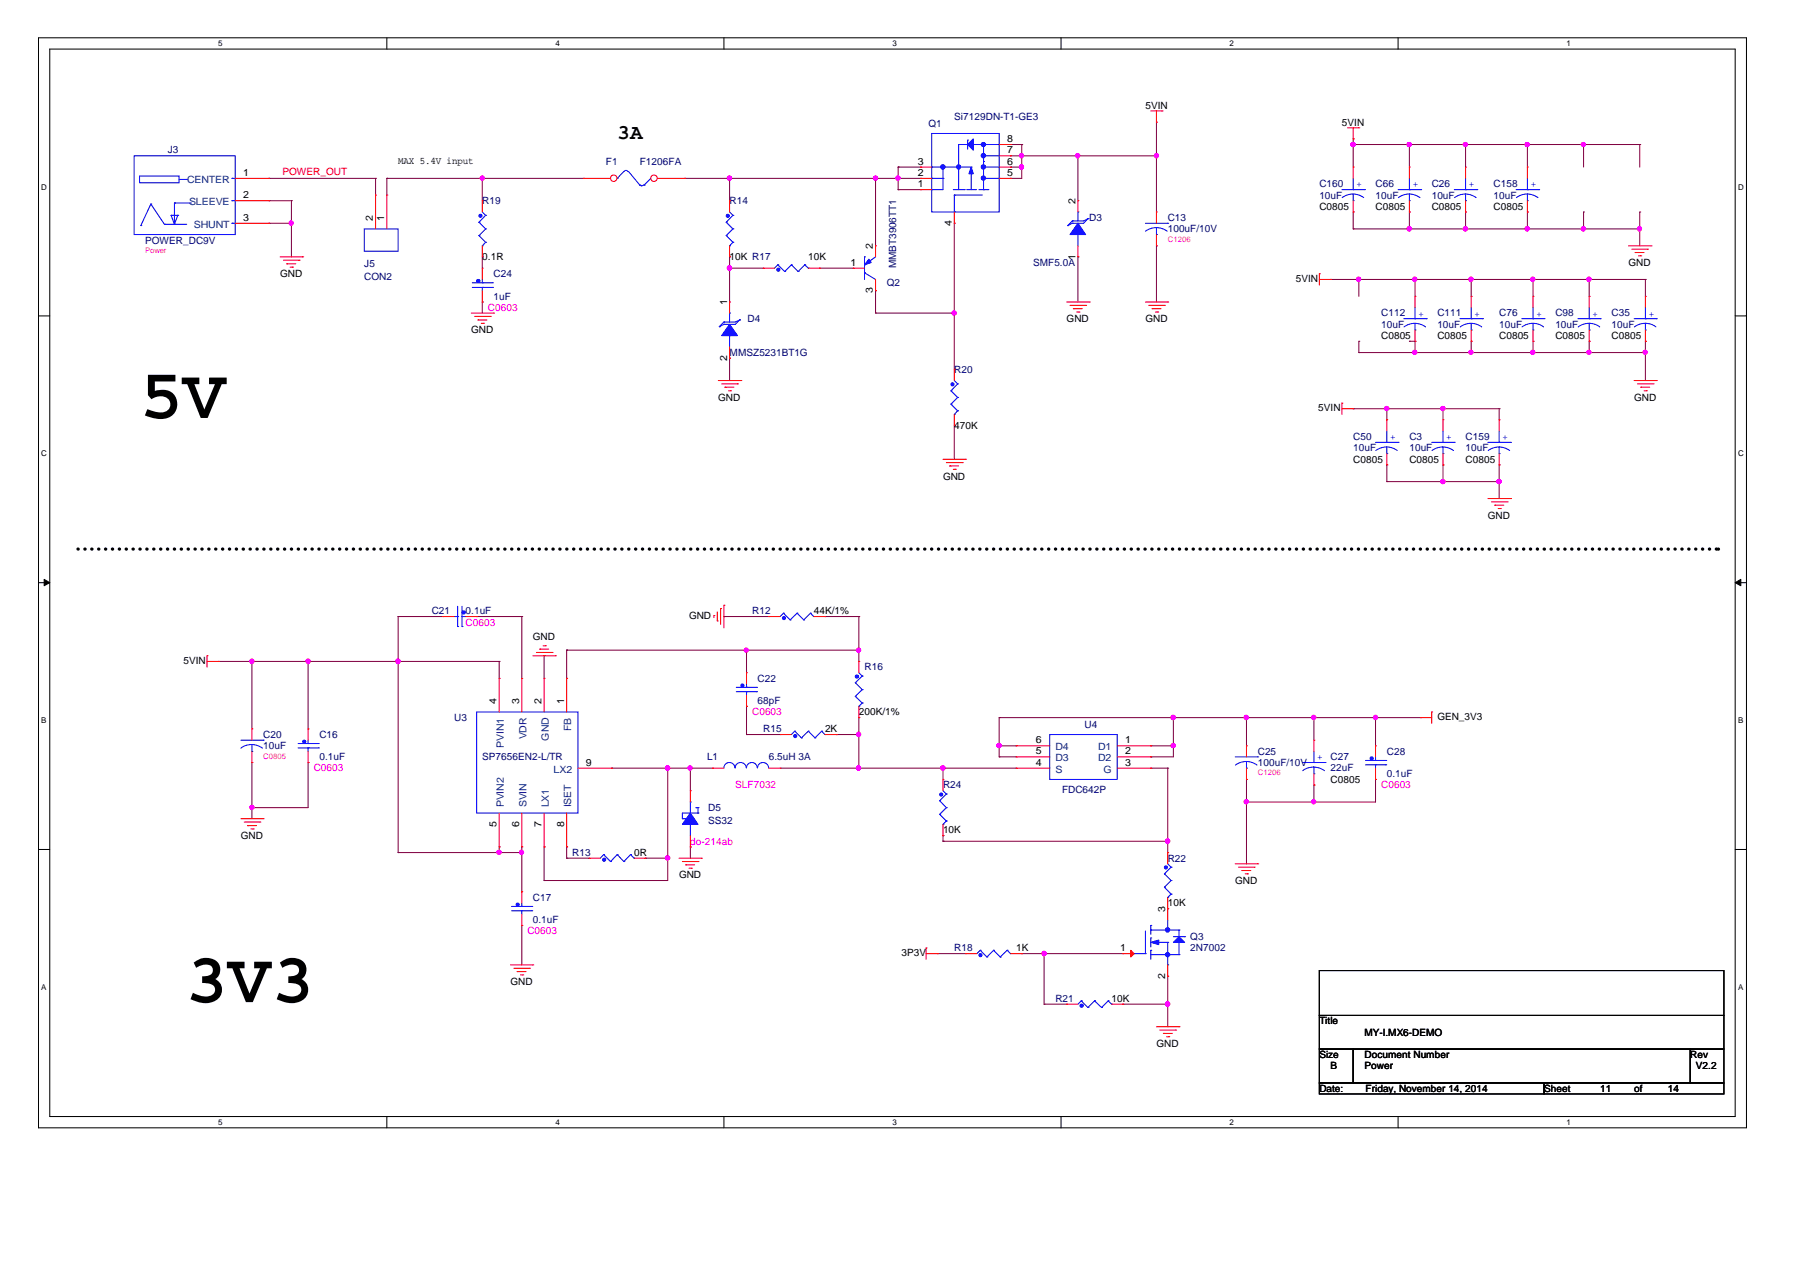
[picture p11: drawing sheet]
<svg xmlns="http://www.w3.org/2000/svg" width="297mm" height="210mm" viewBox="0 0 297 210" stroke-linecap="round" stroke-linejoin="round" font-family="sans-serif">
<path d="M6.3 6.2h281.9v179.9h-281.9zM8.2 8.1h278.1v176.1h-278.1z" fill="none" stroke="#000" stroke-width=".17"/>
<g fill="#fff">
<path d="M36 6.4h.7v1.5h-.7z"/>
<path d="M36 184.5h.7v1.4h-.7z"/>
</g>
<path d="M63.8 6.2v1.9M63.8 184.2v1.9" fill="none" stroke="#000" stroke-width=".17"/>
<g fill="#fff">
<path d="M91.7 6.4h.7v1.5h-.7z"/>
<path d="M91.7 184.5h.7v1.4h-.7z"/>
</g>
<path d="M119.5 6.2v1.9M119.5 184.2v1.9" fill="none" stroke="#000" stroke-width=".17"/>
<g fill="#fff">
<path d="M147.3 6.4h.7v1.5h-.7z"/>
<path d="M147.3 184.5h.7v1.4h-.7z"/>
</g>
<path d="M175.1 6.2v1.9M175.1 184.2v1.9" fill="none" stroke="#000" stroke-width=".17"/>
<g fill="#fff">
<path d="M202.9 6.4h.7v1.5h-.7z"/>
<path d="M202.9 184.5h.7v1.4h-.7z"/>
</g>
<path d="M230.7 6.2v1.9M230.7 184.2v1.9" fill="none" stroke="#000" stroke-width=".17"/>
<g fill="#fff">
<path d="M258.5 6.4h.7v1.5h-.7z"/>
<path d="M258.5 184.5h.7v1.4h-.7z"/>
<path d="M6.8 30.1h.9v1.5h-.9z"/>
<path d="M286.8 30.1h.9v1.5h-.9z"/>
<path d="M6.8 74.1h.9v1.5h-.9z"/>
<path d="M286.8 74.1h.9v1.5h-.9z"/>
</g>
<path d="M6.3 52.1h1.9M286.3 52.1h1.9" fill="none" stroke="#000" stroke-width=".17"/>
<g fill="#fff">
<path d="M6.8 118.2h.9v1.4h-.9z"/>
<path d="M286.8 118.2h.9v1.4h-.9z"/>
</g>
<path d="M6.3 96.2h1.9M286.3 96.2h1.9" fill="none" stroke="#000" stroke-width=".17"/>
<g fill="#000" stroke="#000" stroke-width=".17">
<path d="M7.3 95.6l.9 .6-.9 .5z" fill-rule="evenodd"/>
<path d="M286.3 96.2l1-.6v1.1z" fill-rule="evenodd"/>
</g>
<g fill="#fff">
<path d="M6.8 162.2h.8v1.5h-.8z"/>
<path d="M286.8 162.2h.8v1.5h-.8z"/>
</g>
<path d="M6.3 140.2h1.9M286.3 140.2h1.9M217.7 160.2h66.8v7.4h-66.8zM217.7 167.6h66.8v5.5h-66.8zM217.7 173.1h5.6v5.6h-5.6zM217.7 178.7h37.1v1.8h-37.1zM223.3 173.1h55.6v5.6h-55.6zM254.8 178.7h29.7v1.8h-29.7zM278.9 173.1h5.6v5.6h-5.6z" fill="none" stroke="#000" stroke-width=".17"/>
<path d="M12.9 90.6h270.6" fill="none" stroke="#000" stroke-width=".55" stroke-dasharray="0 1.1"/>
<circle cx="283.5" cy="90.6" r=".28" fill="#000" stroke-dasharray="0 1.1"/>
<g fill="none" stroke="#800040" stroke-width=".17">
<path d="M44.4 29.4h.1M44.4 33.1h.1M44.4 36.8h.1M44.4 29.4h17.6M44.4 33.1h3.7M44.4 36.8h3.7M48.1 33.1h.1M48.1 36.8h.1M48.1 33.1v9.3M62 29.4h.1M62 29.4v2.8M63.8 29.4h.1"/>
<path d="M63.8 29.4h32.5M63.8 29.4v2.8M79.6 29.4h.1M79.6 29.4v3.7M113 29.4h.1M113 29.4h38.9M120.4 29.4h.1M120.4 29.4v3.7M144.5 29.4h.1M144.5 29.4v11.2M148.2 27.6h.1M148.2 31.3h.1"/>
<path d="M148.2 29.4h.1M148.2 27.6v3.7M148.2 27.6h3.7M148.2 31.3h3.7M157.5 36.8h.1M157.5 36.8v24.1M166.8 27.6h.1M166.8 25.7h.1M166.8 23.8h.1M166.8 29.4h.1M166.8 23.8h1.8M166.8 27.6h1.8"/>
<path d="M166.8 25.7h24M168.6 27.6h.1M168.6 23.8h.1M168.6 25.7h.1M168.6 23.8v5.6h-1.8M177.9 25.7h.1M177.9 25.7v7.4M190.8 20.2h.1M190.8 25.7h.1M190.8 20.2v14.8M223.3 35h.1M223.3 22.9h.1"/>
<path d="M223.3 23.8h.1M223.3 37.8h.1M223.3 22.9v4.7M223.3 35v2.8M223.3 23.8h47.3M223.3 37.8h47.3M232.6 23.8h.1M232.6 37.8h.1M232.6 35h.1M232.6 23.8v3.8M232.6 35v2.8M241.9 23.8h.1"/>
<path d="M241.9 35h.1M241.9 37.8h.1M241.9 23.8v3.8M241.9 35v2.8M252.1 23.8h.1M252.1 35h.1M252.1 37.8h.1M252.1 23.8v3.8M252.1 35v2.8M261.3 23.8h.1M261.3 35h.1M261.3 37.8h.1"/>
<path d="M261.3 23.8v3.8M261.3 35v2.8M270.6 23.8h.1M270.6 35h.1M270.6 37.8h.1M270.6 23.8v3.8M270.6 35v5.6M79.6 49.8h.1M79.6 42.4h.1M79.6 42.4v1.9M79.6 49.8v1.9M120.4 44.3h.1"/>
<path d="M120.4 42.4h.1M120.4 59.1h.1M120.4 42.4v7.4M120.4 59.1v3.7M120.4 44.3h5.5M135.2 44.3h.1M135.2 44.3h5.6M144.5 48h.1M144.5 51.7h.1M144.5 48v3.7M144.5 51.7h13M157.5 51.7h.1"/>
<path d="M177.9 42.4h.1M177.9 42.4v7.4M190.8 40.6h.1M190.8 40.6v9.2M219.6 46.1h.1M219.6 46.1h51.9M224.2 46.1h.1M224.2 56.3h.1M224.2 58.2h.1M224.2 46.1v2.8M224.2 56.3v1.9M224.2 58.2h47.3"/>
<path d="M232.6 56.3h.1M232.6 56.3h.9M233.5 46.1h.1M233.5 58.2h.1M233.5 56.3h.1M233.5 46.1v2.8M233.5 56.3v1.9M242.8 46.1h.1M242.8 56.3h.1M242.8 58.2h.1M242.8 46.1v2.8M242.8 56.3v1.9"/>
<path d="M253 46.1h.1M253 56.3h.1M253 58.2h.1M253 46.1v2.8M253 56.3v1.9M262.3 46.1h.1M262.3 56.3h.1M262.3 58.2h.1M262.3 46.1v2.8M262.3 56.3v1.9M271.5 46.1h.1M271.5 56.3h.1"/>
<path d="M271.5 58.2h.1M271.5 46.1v2.8M271.5 56.3v6.5M157.5 70.2h.1M157.5 70.2v5.6M223.3 67.5h.1M223.3 67.5h24.1M228.9 67.5h.1M228.9 76.7h.1M228.9 79.5h.1M228.9 67.5v1.8M228.9 76.7v2.8"/>
<path d="M228.9 79.5h18.5M238.1 67.5h.1M238.1 76.7h.1M238.1 79.5h.1M238.1 67.5v1.8M238.1 76.7v2.8M247.4 67.5h.1M247.4 76.7h.1M247.4 79.5h.1M247.4 67.5v1.8M247.4 76.7v5.6M36 109.1h.1"/>
<path d="M36 109.1h46.4M41.6 109.1h.1M41.6 109.1v11.2M50.8 109.1h.1M50.8 109.1v11.2M65.7 101.7h.1M65.7 109.1h.1M65.7 101.7v39M65.7 101.7h7.4M78.7 101.7h.1M78.7 101.7h7.4M82.4 109.1h.1"/>
<path d="M82.4 109.1v2.8M86.1 101.7h.1M86.1 101.7v10.2M89.8 108.2h.1M89.8 108.2v3.7M93.5 107.3h.1M93.5 107.3v4.6M93.5 107.3h48.2M119.5 101.7h.1M119.5 101.7h7.4M123.2 116.6h.1M123.2 107.3h.1"/>
<path d="M123.2 107.3v3.7M123.2 116.6v4.6M136.1 101.7h.1M136.1 101.7h5.6M141.7 118.4h.1M141.7 101.7h.1M141.7 107.3h.1M141.7 101.7v7.4M141.7 118.4v8.4M164.9 118.4h.1M164.9 118.4h69.5M164.9 118.4v6.5"/>
<path d="M193.6 118.4h.1M193.6 118.4v6.5h-3.7M205.7 118.4h.1M205.7 118.4v4.7M216.8 118.4h.1M216.8 118.4v3.7M227 118.4h.1M227 118.4v4.7M41.6 133.3h.1M41.6 125.8h.1M41.6 125.8v9.3M50.8 125.8h.1"/>
<path d="M50.8 125.8v7.5h-9.2M82.4 139.8h.1M82.4 139.8v.9M86.1 139.8h.1M86.1 139.8v7.4M89.8 139.8h.1M89.8 139.8v5.5M93.5 139.8h.1M93.5 139.8v1.8M100.9 126.8h.1M100.9 126.8h16.7M110.2 126.8h.1"/>
<path d="M110.2 126.8v18.5h-20.4M113.9 126.8h.1M113.9 139.8h.1M113.9 126.8v3.7M113.9 139.8v1.8M123.2 121.2h.1M123.2 121.2h5.5M128.7 126.8h39M138 121.2h.1M138 121.2h3.7M141.7 126.8h.1M141.7 121.2h.1"/>
<path d="M155.6 126.8h.1M155.6 137.9h.1M155.6 138.8h.1M155.6 126.8v1.8M155.6 137.9v.9M155.6 138.8h37.1M164.9 124.9h.1M164.9 123.1h.1M164.9 124.9h2.8M164.9 123.1h2.8M189.9 124.9h.1M189.9 123.1h.1"/>
<path d="M189.9 126.8h.1M189.9 126.8h2.8M189.9 123.1h3.7M192.7 126.8h.1M192.7 138.8h.1M192.7 126.8v13.9M193.6 123.1h.1M205.7 132.3h.1M205.7 128.6h.1M205.7 128.6v14M216.8 129.6h.1M216.8 132.3h.1"/>
<path d="M216.8 129.6v2.7M227 128.6h.1M227 128.6v3.7h-21.3M65.7 140.7h.1M65.7 140.7h20.4M82.4 140.7h.1M86.1 140.7h.1M86.1 152.7h.1M86.1 152.7v6.5M89.8 145.3h.1M93.5 141.6h.1M93.5 141.6h3.7"/>
<path d="M106.5 141.6h.1M106.5 141.6h3.7M110.2 141.6h.1M154.7 157.4h.1M154.7 157.4h4.6M168.6 157.4h.1M168.6 157.4h16.7M172.3 157.4h.1M172.3 157.4v8.3M172.3 165.7h.1M172.3 165.7h3.7M185.3 165.7h.1"/>
<path d="M185.3 165.7h7.4M192.7 165.7h.1M192.7 161.1h.1M192.7 161.1v8.3"/>
</g>
<g fill="#f0f" stroke="#f0f" stroke-width=".17">
<circle cx="79.6" cy="29.4" r=".34"/>
<circle cx="223.3" cy="23.8" r=".36"/>
<circle cx="261.3" cy="23.8" r=".34"/>
<circle cx="252" cy="23.8" r=".34"/>
<circle cx="232.6" cy="23.8" r=".36"/>
<circle cx="241.8" cy="23.8" r=".36"/>
<circle cx="270.5" cy="37.7" r=".35"/>
<circle cx="261.3" cy="37.7" r=".35"/>
<circle cx="252" cy="37.7" r=".35"/>
<circle cx="241.8" cy="37.7" r=".37"/>
<circle cx="232.5" cy="37.7" r=".37"/>
<circle cx="224.2" cy="46.1" r=".35"/>
<circle cx="262.2" cy="46.1" r=".35"/>
<circle cx="252.9" cy="46.1" r=".35"/>
<circle cx="242.7" cy="46.1" r=".35"/>
<circle cx="233.5" cy="46.1" r=".35"/>
<circle cx="262.2" cy="58.1" r=".34"/>
<circle cx="252.9" cy="58.1" r=".34"/>
<circle cx="242.7" cy="58.1" r=".34"/>
<circle cx="233.5" cy="58.1" r=".34"/>
<circle cx="271.5" cy="58.1" r=".34"/>
<circle cx="228.8" cy="67.4" r=".36"/>
<circle cx="238.1" cy="67.4" r=".36"/>
<circle cx="238.1" cy="79.5" r=".36"/>
<circle cx="247.4" cy="79.5" r=".36"/>
<circle cx="144.5" cy="29.4" r=".34"/>
<circle cx="120.4" cy="29.4" r=".36"/>
<circle cx="157.5" cy="51.7" r=".36"/>
<circle cx="168.6" cy="27.5" r=".35"/>
<circle cx="148.2" cy="29.4" r=".36"/>
<circle cx="168.6" cy="25.7" r=".35"/>
<circle cx="120.4" cy="44.2" r=".37"/>
<circle cx="48" cy="36.8" r=".35"/>
<circle cx="190.8" cy="25.7" r=".35"/>
<circle cx="177.8" cy="25.7" r=".35"/>
<circle cx="82.4" cy="140.6" r=".36"/>
<circle cx="141.7" cy="121.2" r=".35"/>
<circle cx="113.9" cy="126.7" r=".35"/>
<circle cx="110.2" cy="126.7" r=".37"/>
<circle cx="110.2" cy="141.6" r=".36"/>
<circle cx="86.1" cy="140.6" r=".34"/>
<circle cx="172.3" cy="157.3" r=".35"/>
<circle cx="141.7" cy="126.7" r=".35"/>
<circle cx="155.6" cy="126.7" r=".37"/>
<circle cx="164.9" cy="123" r=".36"/>
<circle cx="193.6" cy="123" r=".36"/>
<circle cx="193.6" cy="118.4" r=".37"/>
<circle cx="192.7" cy="165.7" r=".37"/>
<circle cx="192.7" cy="138.8" r=".37"/>
<circle cx="227" cy="118.4" r=".35"/>
<circle cx="216.8" cy="118.4" r=".35"/>
<circle cx="216.8" cy="132.3" r=".34"/>
<circle cx="65.7" cy="109.1" r=".37"/>
<circle cx="50.8" cy="109.1" r=".35"/>
<circle cx="41.6" cy="109.1" r=".35"/>
<circle cx="41.6" cy="133.2" r=".34"/>
<circle cx="123.1" cy="107.3" r=".34"/>
<circle cx="141.7" cy="107.3" r=".34"/>
<circle cx="205.6" cy="118.4" r=".35"/>
<circle cx="205.7" cy="132.3" r=".34"/>
</g>
<g fill="none" stroke="#f00" stroke-width=".17">
<path d="M189.9 18.3h1.9M190.8 18.3v1.9M191.8 18.3h.1M62 32.2h.1M62 32.2v5.6M63.8 32.2h.1M63.8 32.2v5.6M79.6 33.1h.1M79.6 33.1v1.9M120.4 33.1h.1M120.4 33.1v1.9M151.9 31.3h.1"/>
<path d="M151.9 29.4h.1M151.9 27.6h.1M151.9 31.3h1.9M151.9 29.4h1.9M151.9 27.6h1.9M157.5 36.8h.1M157.5 35v1.8M164.9 29.4h1.9M164.9 27.6h1.9M164.9 25.7h1.9M164.9 23.8h1.9M166.8 29.4h.1"/>
<path d="M166.8 27.6h.1M166.8 25.7h.1M166.8 23.8h.1M177.9 33.1h.1M177.9 33.1v1.9M190.8 20.2h.1M190.8 35h.1M190.8 35v1.8M190.8 38.7v1.9M222.4 21.1h1.8M223.3 22.9h.1M223.3 27.6h.1"/>
<path d="M223.3 35h.1M223.3 21.1v1.8M223.3 27.6v1.8M223.3 33.1v1.9M224.2 21.1h.1M232.6 27.6h.1M232.6 35h.1M232.6 27.6v1.8M232.6 33.1v1.9M241.9 27.6h.1M241.9 35h.1M241.9 27.6v1.8"/>
<path d="M241.9 33.1v1.9M46.2 42.4h3.8M46.8 42.9h2.6M47.3 43.5h.1M47.3 43.5h1.5M47.9 44.1h.4M48.3 44.1h.1M49.4 42.9h.1M50 42.4h.1M77.8 51.7h3.6M78.3 52.2h2.6M78.9 52.8h.1"/>
<path d="M78.9 52.8h1.4M79.4 53.4h.4M79.6 42.4h.1M79.6 40.6v1.8M79.8 53.4h.1M80.9 52.2h.1M81.4 51.7h.1M120.4 59.1h.1M120.4 49.8h.1M120.4 42.4h.1M120.4 40.6v1.8M120.4 49.8v1.9"/>
<path d="M120.4 57.2v1.9M125.9 44.3h.1M125.9 44.3h1.9M133.4 44.3h1.8M135.2 44.3h.1M176 49.8h3.7M176.6 50.4h2.6M177.1 50.9h.1M177.1 50.9h1.5M177.7 51.5h.4M177.9 42.4h.1M177.9 40.6v1.8"/>
<path d="M178.1 51.5h.1M179.2 50.4h.1M179.7 49.8h.1M189 49.8h3.7M189.6 50.4h2.6M190.1 50.9h.1M190.1 50.9h1.5M190.7 51.5h.4M190.8 40.6h.1M191.1 51.5h.1M192.2 50.4h.1M192.7 49.8h.1"/>
<path d="M217.7 45.2h.1M217.7 46.1h1.9M217.7 45.2v1.8M219.6 46.1h.1M233.5 48.9h.1M233.5 56.3h.1M233.5 48.9v1.8M233.5 54.5v1.8M242.8 48.9h.1M242.8 56.3h.1M242.8 48.9v1.8M242.8 54.5v1.8"/>
<path d="M268.7 40.6h3.8M269.3 41.1h2.6M269.8 41.7h.1M269.8 41.7h1.5M270.4 42.2h.4M270.8 42.2h.1M271.5 48.9h.1M271.5 56.3h.1M271.5 48.9v1.8M271.5 54.5v1.8M271.9 41.1h.1M272.5 40.6h.1"/>
<path d="M118.5 62.8h3.8M119.1 63.3h2.6M119.6 63.9h.1M119.6 63.9h1.5M120.2 64.5h.4M120.6 64.5h.1M121.7 63.3h.1M122.3 62.8h.1M155.6 75.8h3.7M156.2 76.3h2.6M156.7 76.9h.1M156.7 76.9h1.5"/>
<path d="M157.3 77.4h.3M157.5 60.9h.1M157.5 70.2h.1M157.5 60.9v1.9M157.5 68.4v1.8M157.6 77.4h.1M158.8 76.3h.1M159.3 75.8h.1M221.4 66.5h.1M221.4 67.5h1.9M221.4 66.5v1.9M223.3 67.5h.1"/>
<path d="M228.9 69.3h.1M228.9 76.7h.1M228.9 69.3v1.8M228.9 74.9v1.8M238.1 69.3h.1M238.1 76.7h.1M238.1 69.3v1.8M238.1 74.9v1.8M247.4 69.3h.1M247.4 76.7h.1M247.4 69.3v1.8M247.4 74.9v1.8"/>
<path d="M269.7 62.8h3.6M270.2 63.3h2.6M270.8 63.9h.1M270.8 63.9h1.4M271.3 64.5h.4M271.7 64.5h.1M272.8 63.3h.1M273.3 62.8h.1M119.5 99.9h.1M119.5 99.9v3.7M245.5 82.3h3.8M246.1 82.8h2.6"/>
<path d="M246.7 83.4h.1M246.7 83.4h1.5M247.2 83.9h.4M247.6 83.9h.1M248.7 82.8h.1M249.3 82.3h.1M34.2 108.2h.1M34.2 109.1h1.8M34.2 108.2v1.9M36 109.1h.1M82.4 111.9h.1M82.4 111.9v5.6"/>
<path d="M86.1 111.9h.1M86.1 111.9v5.6M87.9 108.2h3.8M88.5 107.7h2.6M89.1 107.1h.1M89.1 107.1h1.5M89.6 106.6h.4M89.8 111.9h.1M89.8 111.9v5.6M90 106.6h.1M91.1 107.7h.1M91.7 108.2h.1"/>
<path d="M93.5 111.9h.1M93.5 111.9v5.6M117.8 101.6h.1M117.8 101.6v.3M118.4 102.5h.1M118.4 101v1.5M118.9 100.4h.1M118.9 100.4v2.7M123.2 111h.1M123.2 116.6h.1M123.2 111v1.9M123.2 114.7v1.9"/>
<path d="M126.9 101.7h.1M126.9 101.7h1.8M134.3 101.7h1.8M136.1 101.7h.1M141.7 109.1h.1M141.7 118.4h.1M141.7 109.1v1.9M141.7 116.6v1.8M234.4 118.4h.1M234.4 118.4h1.9M236.3 117.5h.1M236.3 117.5v1.9"/>
<path d="M39.8 135.1h3.6M40.3 135.7h2.6M40.9 136.2h.1M40.9 136.2h1.4M41.4 136.8h.4M41.8 136.8h.1M42.9 135.7h.1M43.4 135.1h.1M50.8 120.3h.1M50.8 125.8h.1M50.8 120.3v1.8M50.8 124v1.8"/>
<path d="M82.4 139.8h.1M82.4 134.2v5.6M86.1 139.8h.1M86.1 134.2v5.6M89.8 139.8h.1M89.8 134.2v5.6M93.5 139.8h.1M93.5 134.2v5.6M95.4 126.8h5.5M100.9 126.8h.1M113.9 139.8h.1M113.9 130.5h.1"/>
<path d="M113.9 130.5v1.8M113.9 137.9v1.9M117.6 126.8h.1M117.6 126.8h1.9M126.9 126.8h1.8M128.7 121.2h.1M128.7 126.8h.1M128.7 121.2h1.9M136.1 121.2h1.9M138 121.2h.1M155.6 128.6h.1M155.6 137.9h.1"/>
<path d="M155.6 128.6v1.9M155.6 136v1.9M167.7 126.8h.1M167.7 124.9h.1M167.7 123.1h.1M167.7 126.8h5.5M167.7 123.1h5.5M167.7 124.9h5.5M184.4 126.8h5.5M184.4 123.1h5.5M184.4 124.9h5.5M189.9 123.1h.1"/>
<path d="M189.9 124.9h.1M189.9 126.8h.1M205.7 123.1h.1M205.7 128.6h.1M205.7 123.1v1.8M205.7 126.8v1.8M216.8 122.1h.1M216.8 129.6h.1M216.8 122.1v1.9M216.8 127.7v1.9M227 123.1h.1M227 128.6h.1"/>
<path d="M227 123.1v1.8M227 126.8v1.8M84.2 159.2h3.7M84.8 159.8h2.6M87.4 159.8h.1M87.9 159.2h.1M97.2 141.6h.1M97.2 141.6h1.9M104.6 141.6h1.9M106.5 141.6h.1M112.1 141.6h3.6M112.6 142.2h2.6"/>
<path d="M113.2 142.7h.1M113.2 142.7h1.4M113.7 143.3h.4M114.1 143.3h.1M115.2 142.2h.1M115.7 141.6h.1M152.8 156.4h.1M152.8 157.4h1.9M152.8 156.4v1.9M154.7 157.4h.1M185.3 157.4h.1M185.3 157.4h1.9"/>
<path d="M192.7 140.7h.1M192.7 150h.1M192.7 140.7v1.9M192.7 148.1v3.7M192.7 159.2v1.9M203.8 142.6h3.8M204.4 143.1h2.6M204.9 143.7h.1M204.9 143.7h1.5M205.5 144.2h.4M205.9 144.2h.1M207 143.1h.1"/>
<path d="M207.6 142.6h.1M85.3 160.3h.1M85.3 160.3h1.5M85.9 160.9h.4M86.3 160.9h.1M176 165.7h.1M176 165.7h1.9M183.4 165.7h1.9M185.3 165.7h.1M190.8 169.4h3.8M191.4 170h2.6M192 170.5h.1"/>
<path d="M192 170.5h1.5M192.5 171.1h.4M192.7 161.1h.1M192.9 171.1h.1M194 170h.1M194.6 169.4h.1"/>
</g>
<g fill="none" stroke="#00f" stroke-width=".17">
<path d="M60.1 37.8h5.6v3.7h-5.6zM79 36.7h.1M79 38.9h.1M79 36.7l1.1 1.1M79 38.9l1.1 1.1M79.6 35l.5 .5M80.1 35.5h.1M80.1 37.8h.1M80.1 40h.1M80.1 35.5l-1.1 1.2M80.1 37.8l-1.1 1.1M80.1 40l-.5 .6"/>
<path d="M101.9 29.4h.1M103 28.3l-1.1 1.1M103 28.3a.34 .34 0 0 1 .6 0M103.7 28.3l1.9 2.2M105.5 30.5a.47 .47 0 0 0 .8 0M105.6 30.5h.1M106.3 30.5h.1M107.4 29.4l-1.1 1.1M119.8 36.7h.1M119.8 38.9h.1M119.8 36.7l1.1 1.1M119.8 38.9l1.1 1.1"/>
<path d="M120.4 35l.5 .5M120.9 35.5h.1M120.9 37.8h.1M120.9 40h.1M120.9 35.5l-1.1 1.2M120.9 37.8l-1.1 1.1M120.9 40l-.5 .6M153.8 22h11.1v13h-11.1zM153.8 27.6h.1M153.8 31.3h.1M153.8 29.4h.1M153.8 27.6h6.5"/>
<path d="M153.8 29.4h1.8M155.6 29.4h.1M155.6 27.6h.1M155.6 27.6v3.7h-1.8M157.3 31.3h1.8M157.5 32.2h.1M157.5 35h.1M157.5 32.2h4.6M157.5 32.2v2.8M158.2 27.4h.1M158.2 27.7h.1M158.2 27.7v3.6"/>
<path d="M159.1 31.3h.1M159.5 31.3h1.5M159.7 23.8h.1M159.7 23.1h.1M159.7 23.8h-1.5v3.6M159.7 23.1v1.5M160.3 28.7h.1M160.3 27.6h.1M160.3 28.7v2.6M160.6 23.8h4.3M161 31.3h.1M161.5 31.3h1.5"/>
<path d="M162.3 27.6h.1M162.3 31.3h.1M162.3 23.8h.1M162.3 26.6h.1M162.3 25.7h2.6M162.3 27.6h2.6M162.3 23.8v7.5M162.3 29.4h2.6M163 31.3h.1M164.9 25.7h.1M164.9 23.8h.1M164.9 29.4h.1"/>
<path d="M176.2 37.2h.1M177 36.5h.1M177 36.8h.1M177 36.5l-.8 .7M177 36.8l-.8 .4M177.9 38.7h.1M177.9 35h.1M177.9 35v1.5M177.9 38.7v1.9M179.5 36.1h.1M179.5 36.1l-.7 .7h-1.8M179.5 36.1l-.7 .4h-1.8"/>
<path d="M189 38.2a3 3 0 0 1 3.6 0M189 36.8h3.7M190.8 38.7h.1M190.8 37.6v1.1M192.7 36.8h.1M221.4 31.3h3.8M221.5 32.6a2.96 2.96 0 0 1 3.5 0M223.3 33.1h.1M223.3 31.3h.1M223.3 29.4v1.9M223.3 32v1.1M225.2 31.3h.1"/>
<path d="M230.7 31.3h3.7M230.8 32.6a2.96 2.96 0 0 1 3.5 0M232.6 33.1h.1M232.6 31.3h.1M232.6 29.4v1.9M232.6 32v1.1M234.4 31.3h.1M240 31.3h3.7M240 32.6a2.96 2.96 0 0 1 3.6 0M241.9 33.1h.1M241.9 31.3h.1M241.9 29.4v1.9"/>
<path d="M241.9 32v1.1M243.7 31.3h.1M79.6 40.6h.1M118.7 53.9h.1M119.5 53.1h.1M119.5 53.5h.1M119.5 53.1l-.8 .8M119.5 53.5l-.8 .4M120.4 55.4h.1M120.4 51.7h.1M120.4 40.6h.1M120.4 51.7v1.4"/>
<path d="M120.4 55.4v1.8M122 52.8h.1M122 52.8l-.7 .3h-1.8M122 52.8l-.7 .7h-1.8M128.4 43.7h.1M128.4 43.7l-.6 .6M128.4 43.7l1.1 1.1M129.5 44.8h.1M130.6 43.7h.1M130.6 43.7l-1.1 1.1M130.6 43.7l1.1 1.1M131.7 44.8h.1"/>
<path d="M132.8 43.7h.1M132.8 43.7l-1.1 1.1M132.8 43.7l.6 .6M133.4 44.3h.1M231.6 52.6h3.8M231.7 53.9a2.96 2.96 0 0 1 3.5 0M233.5 54.5h.1M233.5 52.6h.1M233.5 50.7v1.9M233.5 53.4v1.1M235.4 52.6h.1M240.9 52.6h3.7"/>
<path d="M241 53.9a2.96 2.96 0 0 1 3.5 0M242.8 54.5h.1M242.8 52.6h.1M242.8 50.7v1.9M242.8 53.4v1.1M244.6 52.6h.1M269.7 52.6h3.6M269.7 53.9a2.96 2.96 0 0 1 3.6 0M271.5 54.5h.1M271.5 52.6h.1M271.5 50.7v1.9M271.5 53.4v1.1"/>
<path d="M273.3 52.6h.1M156.9 64.5h.1M156.9 66.7h.1M156.9 64.5l1.1 1.1M156.9 66.7l1.1 1.1M157.5 68.4h.1M157.5 62.8l.5 .5M158 63.3h.1M158 65.6h.1M158 67.8h.1M158 63.3l-1.1 1.2M158 65.6l-1.1 1.1"/>
<path d="M158 67.8l-.5 .6M227 73h3.7M227 74.4a2.96 2.96 0 0 1 3.6 0M228.9 74.9h.1M228.9 73h.1M228.9 71.1v1.9M228.9 73.8v1.1M230.7 73h.1M236.3 73h3.7M236.3 74.4a2.96 2.96 0 0 1 3.6 0M238.1 74.9h.1M238.1 73h.1"/>
<path d="M238.1 71.1v1.9M238.1 73.8v1.1M240 73h.1M245.5 73h3.8M245.6 74.4a2.96 2.96 0 0 1 3.5 0M247.4 74.9h.1M247.4 73h.1M247.4 71.1v1.9M247.4 73.8v1.1M249.3 73h.1M78.7 117.5h16.7v16.7h-16.7zM121.5 114.1h3.3"/>
<path d="M121.5 113.4h3.3M123.2 114.1h.1M123.2 113.4h.1M123.2 112.9v.5M123.2 114.1v.6M124.8 114.1h.1M124.8 113.4h.1M129.3 101.2h.1M129.3 101.2l-.6 .5M129.3 101.2l1.1 1.1M130.4 102.3h.1M131.5 101.2h.1"/>
<path d="M131.5 101.2l-1.1 1.1M131.5 101.2l1.1 1.1M132.6 102.3h.1M133.7 101.2h.1M133.7 101.2l-1.1 1.1M133.7 101.2l.6 .5M134.3 101.7h.1M141.1 112.7h.1M141.1 114.9h.1M141.1 112.7l1.2 1.1M141.1 114.9l1.2 1.1M141.7 116.6h.1"/>
<path d="M141.7 111l.6 .6M142.3 111.6h.1M142.3 113.8h.1M142.3 116h.1M142.3 111.6l-1.2 1.1M142.3 113.8l-1.2 1.1M142.3 116l-.6 .6M49.2 123.4h3.3M49.2 122.7h3.3M50.8 123.4h.1M50.8 122.7h.1M50.8 122.1v.6"/>
<path d="M50.8 123.4v.6M52.5 123.4h.1M52.5 122.7h.1M112.6 135.1h.1M112.6 135.1h.4M113 135.1h.1M113.9 136h.1M113.9 132.3h.1M113.9 132.3v1.9M113.9 136v1.9M114.9 133.3h.1M114.9 133.3h.3"/>
<path d="M115.2 134.2h.1M115.2 133.3h.1M115.2 134.2h-2.6v.9M115.2 133.3v.9M119.5 126.7a.91 .91 0 0 1 .9-.9 .91 .91 0 0 1 .9 .9M121.3 126.7a.91 .91 0 0 1 .9-.9 .91 .91 0 0 1 .9 .9M123.2 126.7a.89 .89 0 0 1 .9-.9 .89 .89 0 0 1 .9 .9M125 126.7a.91 .91 0 0 1 .9-.9 .91 .91 0 0 1 .9 .9M131.1 120.7h.1M131.1 120.7l-.5 .5M131.1 120.7l1.1 1.1M132.2 121.8h.1"/>
<path d="M133.4 120.7h.1M133.4 120.7l-1.2 1.1M133.4 120.7l1.1 1.1M134.5 121.8h.1M135.6 120.7h.1M135.6 120.7l-1.1 1.1M135.6 120.7l.5 .5M136.1 121.2h.1M155.1 132.1h.1M155.1 134.4h.1M155.1 132.1l1.1 1.2M155.1 134.4l1.1 1.1"/>
<path d="M155.6 136h.1M155.6 130.5l.6 .5M156.2 131h.1M156.2 133.3h.1M156.2 135.5h.1M156.2 131l-1.1 1.1M156.2 133.3l-1.1 1.1M156.2 135.5l-.6 .5M173.2 121.2h11.2v7.4h-11.2zM203.8 124.9h3.8M203.9 126.3a2.96 2.96 0 0 1 3.5 0M205.7 126.8h.1"/>
<path d="M205.7 125.7v1.1M207.6 124.9h.1M215 127.2l.6-.4 1.2-.2 .7 .1 1.1 .5M215 125.8h3.7M216.8 127.7h.1M216.8 125.8h.1M216.8 124v1.8M216.8 126.6v1.1M218.7 125.8h.1M225.3 126.2h3.4M225.3 125.5h3.4M227 126.2h.1"/>
<path d="M227 125.5h.1M227 124.9v.6M227 126.2v.6M228.7 126.2h.1M228.7 125.5h.1M99.6 141h.1M99.6 141l-.5 .6M99.6 141l1.2 1.2M100.8 142.2h.1M101.9 141h.1M101.9 141l-1.1 1.2M101.9 141l1.1 1.2"/>
<path d="M103 142.2h.1M104.1 141h.1M104.1 141l-1.1 1.2M104.1 141l.5 .6M104.6 141.6h.1M187.2 157.4h.1M187.2 157.4h1.8M189 157.4h.1M189 153.6v3.8M189.9 156.8h.1M189.9 154.8h.1M189.9 152.7h.1"/>
<path d="M189.9 153.5h.1M189.9 152.7v1.5M189.9 154.8v1.5M189.9 156.8v1.5M189.9 157.5h4.7M189.9 153.5h4.7M190.8 155.5h1.9M192.2 144.2h.1M192.2 146.4h.1M192.2 144.2l1.1 1.1M192.2 146.4l1.1 1.1M192.7 148.1h.1"/>
<path d="M192.7 153.5h.1M192.7 155.5h.1M192.7 159.2h.1M192.7 142.6l.6 .5M192.7 151.8v1.7M192.7 155.5v3.7M193.3 143.1h.1M193.3 145.3h.1M193.3 147.5h.1M193.3 143.1l-1.1 1.1M193.3 145.3l-1.1 1.1M193.3 147.5l-.6 .6"/>
<path d="M193.6 154.6h1.9M194.6 157.5h.1M194.6 155.5h.1M194.6 153.5h.1M194.6 153.5v1.1M194.6 155.5v2M195.5 154.6h.1M178.4 165.2h.1M178.4 165.2l-.5 .5M178.4 165.2l1.1 1.1M179.5 166.3h.1M180.6 165.2h.1"/>
<path d="M180.6 165.2l-1.1 1.1M180.6 165.2l1.2 1.1M181.8 166.3h.1M182.9 165.2h.1M182.9 165.2l-1.1 1.1M182.9 165.2l.5 .5M183.4 165.7h.1"/>
</g>
<g fill="#00f" stroke="#00f" stroke-width=".17">
<path d="M120.4 53.5l1.3 1.9h-2.6z" fill-rule="evenodd"/>
<path d="M113.9 134.2l1.3 1.8h-2.6z" fill-rule="evenodd"/>
<path d="M160.3 27.6l.3 1.1h-.7z" fill-rule="evenodd"/>
<path d="M159.7 23.8l.9-.9v1.9z" fill-rule="evenodd"/>
<path d="M177.9 36.8l1.3 1.9h-2.6z" fill-rule="evenodd"/>
<path d="M193.6 155.5l1-.9 .9 .9z" fill-rule="evenodd"/>
<path d="M189.9 155.5l1.3-.4v.8z" fill-rule="evenodd"/>
<circle cx="155.3" cy="131.1" r=".26"/>
<circle cx="178.5" cy="166" r=".27"/>
<circle cx="131.2" cy="121.5" r=".26"/>
<circle cx="192.4" cy="143.1" r=".26"/>
<circle cx="122.5" cy="113.1" r=".26"/>
<circle cx="120.1" cy="35.6" r=".26"/>
<circle cx="79.3" cy="35.6" r=".26"/>
<circle cx="99.7" cy="141.9" r=".26"/>
<circle cx="128.4" cy="44.5" r=".26"/>
<circle cx="141.4" cy="111.6" r=".27"/>
<circle cx="155.6" cy="27.5" r=".37"/>
<circle cx="158.2" cy="27.5" r=".35"/>
<circle cx="162.3" cy="25.7" r=".37"/>
<circle cx="162.3" cy="27.5" r=".37"/>
<circle cx="162.3" cy="29.4" r=".36"/>
<circle cx="162.3" cy="23.8" r=".36"/>
<circle cx="129.4" cy="102" r=".26"/>
<circle cx="50.2" cy="122.4" r=".26"/>
<circle cx="226.3" cy="125.2" r=".27"/>
<circle cx="192.7" cy="153.4" r=".37"/>
<circle cx="192.7" cy="157.5" r=".36"/>
<circle cx="157.2" cy="63.4" r=".26"/>
</g>
<path d="M186.6 156.8l.6 .6-.6 .5z" fill-rule="evenodd" fill="#f00" stroke="#f00" stroke-width=".17"/>
<circle cx="107.9" cy="29.4" r=".54" fill="#fff" stroke="#f00" stroke-width=".17"/>
<path d="M108.5 29.4h4.5M113 29.4h.1" fill="none" stroke="#f00" stroke-width=".17"/>
<circle cx="101.3" cy="29.4" r=".54" fill="#fff" stroke="#f00" stroke-width=".17"/>
<g fill="none" stroke="#f00" stroke-width=".17">
<path d="M38.8 29.4h5.6M38.8 33.1h5.6M38.8 36.8h5.6M44.4 33.1h.1M44.4 36.8h.1M44.4 29.4h.1M96.3 29.4h.1M96.3 29.4h4.5M252.1 27.6h.1M252.1 35h.1M252.1 27.6v1.8M252.1 33.1v1.9"/>
<path d="M79.6 44.3h.1M79.6 49.8h.1M79.6 44.3v1.8M79.6 48v1.8M140.8 44.3h.1M140.8 44.3h1.9M144.5 48h.1M144.5 40.6h.1M144.5 40.6v1.8M144.5 46.1v1.9M253 48.9h.1M253 56.3h.1"/>
<path d="M253 48.9v1.8M253 54.5v1.8M262.3 48.9h.1M262.3 56.3h.1M262.3 48.9v1.8M262.3 54.5v1.8M73.1 101.7h.1M73.1 101.7h1.9M76.8 101.7h1.9M78.7 101.7h.1M41.6 120.3h.1M41.6 125.8h.1"/>
<path d="M41.6 120.3v1.8M41.6 124v1.8M86.1 147.2h.1M86.1 152.7h.1M86.1 147.2v1.8M86.1 150.9v1.8M159.3 157.4h.1M159.3 157.4h1.9M166.8 157.4h1.8M168.6 157.4h.1"/>
</g>
<g fill="none" stroke="#00f" stroke-width=".17">
<path d="M22.1 25.7h16.7v13h-16.7zM23 29.1h6.5v1.1h-6.5zM23.2 37.2h.1M24.9 33.7h.1M24.9 33.7l2.2 3.3M24.9 33.7l-1.7 3.5M27.1 37h.1M27.1 37h3.7M28.2 35.5h.1M28.2 35.5l.6 1.5M28.2 35.5h1.1M28.8 33.5h.1"/>
<path d="M28.8 37h.1M28.8 33.5h2.8M28.8 33.5v3.5M29.3 35.5h.1M29.3 35.5l-.5 1.5M29.5 29.6h1.3M30.8 29.6h.1M38.3 29.4h.1M38.3 33.1h.1M38.3 36.8h.1M38.3 29.4h.5M38.3 33.1h.5"/>
<path d="M38.3 36.8h.5M250.2 31.3h3.7M250.2 32.6a2.96 2.96 0 0 1 3.6 0M252.1 33.1h.1M252.1 31.3h.1M252.1 29.4v1.9M252.1 32v1.1M253.9 31.3h.1M77.9 47.4h3.4M77.9 46.7h3.4M79.6 47.4h.1M79.6 46.7h.1"/>
<path d="M79.6 46.1v.6M79.6 47.4v.6M81.3 47.4h.1M81.3 46.7h.1M142.7 42.4h.1M142.7 43.7h.1M142.7 45h.1M142.7 42.4v3.7M142.7 45l1.8 1.1M144.5 42.4l-1.8 1.3M251.1 52.6h3.7M251.2 53.9a2.96 2.96 0 0 1 3.5 0"/>
<path d="M253 54.5h.1M253 52.6h.1M253 50.7v1.9M253 53.4v1.1M254.8 52.6h.1M260.4 52.6h3.7M260.4 53.9a2.96 2.96 0 0 1 3.6 0M262.3 54.5h.1M262.3 52.6h.1M262.3 50.7v1.9M262.3 53.4v1.1M264.1 52.6h.1"/>
<path d="M75 101.7h.5M75.5 103.4h.1M75.5 101.7h.1M75.5 100v3.4M76.2 103.4h.1M76.2 101.7h.1M76.2 100v3.4M76.2 101.7h.6M39.8 123.5a2.96 2.96 0 0 1 3.5 0M39.8 122.1h3.6M41.6 124h.1M41.6 122.9v1.1"/>
<path d="M43.4 122.1h.1M84.4 150.3h3.4M84.4 149.6h3.4M86.1 150.3h.1M86.1 149.6h.1M86.1 149v.6M86.1 150.3v.6M87.8 150.3h.1M87.8 149.6h.1M161.8 156.8h.1M161.8 156.8l-.6 .6M161.8 156.8l1.1 1.1"/>
<path d="M162.9 157.9h.1M164 156.8h.1M164 156.8l-1.1 1.1M164 156.8l1.1 1.1M165.1 157.9h.1M166.2 156.8h.1M166.2 156.8l-1.1 1.1M166.2 156.8l.6 .6M166.8 157.4h.1"/>
</g>
<g fill="#00f" stroke="#00f" stroke-width=".17">
<path d="M143.4 42.8l.4 .5-1.1 .4z" fill-rule="evenodd"/>
<circle cx="161.8" cy="157.6" r=".26"/>
<circle cx="78.9" cy="46.4" r=".27"/>
<circle cx="76.5" cy="101.1" r=".27"/>
<circle cx="85.4" cy="149.3" r=".26"/>
</g>
<g fill="#f0f" stroke="#f0f" stroke-width=".17">
<circle cx="79.6" cy="29.4" r=".34"/>
<circle cx="223.3" cy="23.8" r=".36"/>
<circle cx="261.3" cy="23.8" r=".34"/>
<circle cx="252" cy="23.8" r=".34"/>
<circle cx="232.6" cy="23.8" r=".36"/>
<circle cx="241.8" cy="23.8" r=".36"/>
<circle cx="270.5" cy="37.7" r=".35"/>
<circle cx="261.3" cy="37.7" r=".35"/>
<circle cx="252" cy="37.7" r=".35"/>
<circle cx="241.8" cy="37.7" r=".37"/>
<circle cx="232.5" cy="37.7" r=".37"/>
<circle cx="224.2" cy="46.1" r=".35"/>
<circle cx="262.2" cy="46.1" r=".35"/>
<circle cx="252.9" cy="46.1" r=".35"/>
<circle cx="242.7" cy="46.1" r=".35"/>
<circle cx="233.5" cy="46.1" r=".35"/>
<circle cx="262.2" cy="58.1" r=".34"/>
<circle cx="252.9" cy="58.1" r=".34"/>
<circle cx="242.7" cy="58.1" r=".34"/>
<circle cx="233.5" cy="58.1" r=".34"/>
<circle cx="271.5" cy="58.1" r=".34"/>
<circle cx="228.8" cy="67.4" r=".36"/>
<circle cx="238.1" cy="67.4" r=".36"/>
<circle cx="238.1" cy="79.5" r=".36"/>
<circle cx="247.4" cy="79.5" r=".36"/>
<circle cx="144.5" cy="29.4" r=".34"/>
<circle cx="120.4" cy="29.4" r=".36"/>
<circle cx="157.5" cy="51.7" r=".36"/>
<circle cx="168.6" cy="27.5" r=".35"/>
<circle cx="148.2" cy="29.4" r=".36"/>
<circle cx="168.6" cy="25.7" r=".35"/>
<circle cx="120.4" cy="44.2" r=".37"/>
<circle cx="48" cy="36.8" r=".35"/>
<circle cx="190.8" cy="25.7" r=".35"/>
<circle cx="177.8" cy="25.7" r=".35"/>
<circle cx="82.4" cy="140.6" r=".36"/>
<circle cx="141.7" cy="121.2" r=".35"/>
<circle cx="113.9" cy="126.7" r=".35"/>
<circle cx="110.2" cy="126.7" r=".37"/>
<circle cx="110.2" cy="141.6" r=".36"/>
<circle cx="86.1" cy="140.6" r=".34"/>
<circle cx="172.3" cy="157.3" r=".35"/>
<circle cx="141.7" cy="126.7" r=".35"/>
<circle cx="155.6" cy="126.7" r=".37"/>
<circle cx="164.9" cy="123" r=".36"/>
<circle cx="193.6" cy="123" r=".36"/>
<circle cx="193.6" cy="118.4" r=".37"/>
<circle cx="192.7" cy="165.7" r=".37"/>
<circle cx="192.7" cy="138.8" r=".37"/>
<circle cx="227" cy="118.4" r=".35"/>
<circle cx="216.8" cy="118.4" r=".35"/>
<circle cx="216.8" cy="132.3" r=".34"/>
<circle cx="65.7" cy="109.1" r=".37"/>
<circle cx="50.8" cy="109.1" r=".35"/>
<circle cx="41.6" cy="109.1" r=".35"/>
<circle cx="41.6" cy="133.2" r=".34"/>
<circle cx="123.1" cy="107.3" r=".34"/>
<circle cx="141.7" cy="107.3" r=".34"/>
<circle cx="205.6" cy="118.4" r=".35"/>
<circle cx="205.7" cy="132.3" r=".34"/>
</g>
<g font-size="11.9">
<text x="23" y="69">5V</text>
<text x="30.5" y="165.4">3V3</text>
</g>
<text font-size="3.5" x="101.9" y="23">3A</text>
<g font-size="1.7">
<text x="189" y="17.9">5VIN</text>
<text x="166.2" y="23.4">8</text>
<text x="221.4" y="20.7">5VIN</text>
<text x="40.1" y="29">1</text>
<text x="65.7" y="27">MAX 5.4V input</text>
<text x="151.5" y="29">2</text>
<text x="151.5" y="27.1">3</text>
<text x="166.2" y="29">5</text>
<text x="166.2" y="27.1">6</text>
<text x="166.2" y="25.3">7</text>
<text x="40.1" y="32.7">2</text>
<text x="151.5" y="30.9">1</text>
<text x="177.5" y="33.7" transform="rotate(-90 177.5 33.7)">2</text>
<text x="217.7" y="34.6">C0805</text>
<text x="227" y="34.6">C0805</text>
<text x="236.3" y="34.6">C0805</text>
<text x="246.5" y="34.6">C0805</text>
<text x="40.1" y="36.4">3</text>
<text x="61.6" y="36.5" transform="rotate(-90 61.6 36.5)">2</text>
<text x="63.4" y="36.5" transform="rotate(-90 63.4 36.5)">1</text>
<text x="144.1" y="41.1" transform="rotate(-90 144.1 41.1)">2</text>
<text x="157.1" y="37.3" transform="rotate(-90 157.1 37.3)">4</text>
<text x="46.2" y="45.7">GND</text>
<text x="79.6" y="42.9">0.1R</text>
<text x="120.4" y="42.9">10K R17</text>
<text x="133.4" y="42.9">10K</text>
<text x="140.4" y="43.8">1</text>
<text x="177.5" y="42.9" transform="rotate(-90 177.5 42.9)">1</text>
<text x="213.8" y="46.5">5VIN</text>
<text x="268.7" y="43.9">GND</text>
<text x="120" y="50.3" transform="rotate(-90 120 50.3)">1</text>
<text x="144.1" y="48.4" transform="rotate(-90 144.1 48.4)">3</text>
<text x="176" y="53.1">GND</text>
<text x="189" y="53.1">GND</text>
<text x="77.8" y="55">GND</text>
<text x="120" y="59.5" transform="rotate(-90 120 59.5)">2</text>
<text x="227.9" y="55.9">C0805</text>
<text x="237.2" y="55.9">C0805</text>
<text x="247.4" y="55.9">C0805</text>
<text x="256.7" y="55.9">C0805</text>
<text x="265.9" y="55.9">C0805</text>
<text x="118.5" y="66.1">GND</text>
<text x="157.5" y="70.8">470K</text>
<text x="217.6" y="67.8">5VIN</text>
<text x="269.7" y="66.1">GND</text>
<text x="223.3" y="76.3">C0805</text>
<text x="232.6" y="76.3">C0805</text>
<text x="241.9" y="76.3">C0805</text>
<text x="155.6" y="79.1">GND</text>
<text x="245.5" y="85.6">GND</text>
<text x="134.3" y="101.4">44K/1%</text>
<text x="87.9" y="105.6">GND</text>
<text x="113.7" y="102.1">GND</text>
<text x="30.3" y="109.5">5VIN</text>
<text x="82" y="116.2" transform="rotate(-90 82 116.2)">4</text>
<text x="85.7" y="116.2" transform="rotate(-90 85.7 116.2)">3</text>
<text x="89.4" y="116.2" transform="rotate(-90 89.4 116.2)">2</text>
<text x="93.1" y="116.2" transform="rotate(-90 93.1 116.2)">1</text>
<text x="141.7" y="118">200K/1%</text>
<text x="237.2" y="118.8">GEN_3V3</text>
<text x="136.1" y="120.8">2K</text>
<text x="170.9" y="124.5">5</text>
<text x="170.9" y="122.7">6</text>
<text x="185.7" y="122.7">1</text>
<text x="185.7" y="124.5">2</text>
<text x="96.7" y="126.3">9</text>
<text x="170.9" y="126.3">4</text>
<text x="185.7" y="126.3">3</text>
<text x="219.6" y="129.2">C0805</text>
<text x="82" y="136.5" transform="rotate(-90 82 136.5)">5</text>
<text x="85.7" y="136.5" transform="rotate(-90 85.7 136.5)">6</text>
<text x="89.4" y="136.5" transform="rotate(-90 89.4 136.5)">7</text>
<text x="93.1" y="136.5" transform="rotate(-90 93.1 136.5)">8</text>
<text x="155.6" y="137.5">10K</text>
<text x="39.8" y="138.4">GND</text>
<text x="104.6" y="141.2">0R</text>
<text x="112.1" y="144.9">GND</text>
<text x="192.7" y="149.6">10K</text>
<text x="203.8" y="145.9">GND</text>
<text x="192.3" y="150.5" transform="rotate(-90 192.3 150.5)">3</text>
<text x="148.8" y="157.7">3P3V</text>
<text x="167.7" y="157">1K</text>
<text x="184.9" y="156.9">1</text>
<text x="192.3" y="161.5" transform="rotate(-90 192.3 161.5)">2</text>
<text x="84.2" y="162.6">GND</text>
<text x="183.4" y="165.3">10K</text>
<text x="190.8" y="172.7">GND</text>
<text x="217.7" y="169.1">Title</text>
<text x="225.2" y="170.9">MY-I.MX6-DEMO</text>
<text x="217.7" y="174.6">Size</text>
<text x="219.6" y="176.5">B</text>
<text x="225.2" y="174.6">Document Number</text>
<text x="225.2" y="176.5">Power</text>
<text x="278.9" y="174.6">Rev</text>
<text x="279.9" y="176.5">V2.2</text>
<text x="217.7" y="180.2">Date:</text>
<text x="225.3" y="180.2">Friday, November 14, 2014</text>
<text x="254.8" y="180.2">Sheet</text>
<text x="264.1" y="180.2">11</text>
<text x="269.7" y="180.2">of</text>
<text x="275.2" y="180.2">14</text>
</g>
<g font-size="1.7" fill="#000080">
<text x="153.2" y="20.9">Q1</text>
<text x="157.5" y="19.8">Si7129DN-T1-GE3</text>
<text x="27.7" y="25.3">J3</text>
<text x="100" y="27.2">F1</text>
<text x="105.6" y="27.2">F1206FA</text>
<text x="79.6" y="33.7">R19</text>
<text x="120.4" y="33.7">R14</text>
<text x="217.7" y="30.9">C160</text>
<text x="217.7" y="32.8">10uF</text>
<text x="227" y="30.9">C66</text>
<text x="227" y="32.8">10uF</text>
<text x="236.3" y="30.9">C26</text>
<text x="236.3" y="32.8">10uF</text>
<text x="246.5" y="30.9">C158</text>
<text x="246.5" y="32.8">10uF</text>
<text x="24" y="40.2">POWER_DC9V</text>
<text x="179.7" y="36.5">D3</text>
<text x="192.7" y="36.5">C13</text>
<text x="192.7" y="38.3">100uF/10V</text>
<text x="60.1" y="44.1">J5</text>
<text x="60.1" y="46.3">CON2</text>
<text x="81.4" y="45.7">C24</text>
<text x="146.3" y="47.2">Q2</text>
<text x="147.9" y="44.3" transform="rotate(-90 147.9 44.3)">MMBT3906TT1</text>
<text x="170.5" y="43.9">SMF5.0A</text>
<text x="81.4" y="49.5">1uF</text>
<text x="123.4" y="53.1">D4</text>
<text x="227.9" y="52.2">C112</text>
<text x="237.2" y="52.2">C111</text>
<text x="247.4" y="52.2">C76</text>
<text x="256.7" y="52.2">C98</text>
<text x="265.9" y="52.2">C35</text>
<text x="120.4" y="58.7">MMSZ5231BT1G</text>
<text x="227.9" y="54.1">10uF</text>
<text x="237.2" y="54.1">10uF</text>
<text x="247.4" y="54.1">10uF</text>
<text x="256.7" y="54.1">10uF</text>
<text x="265.9" y="54.1">10uF</text>
<text x="157.5" y="61.5">R20</text>
<text x="223.3" y="72.6">C50</text>
<text x="223.3" y="74.5">10uF</text>
<text x="232.6" y="72.6">C3</text>
<text x="232.6" y="74.5">10uF</text>
<text x="241.9" y="72.6">C159</text>
<text x="241.9" y="74.5">10uF</text>
<text x="71.2" y="101.4">C21</text>
<text x="76.8" y="101.4">0.1uF</text>
<text x="124.1" y="101.4">R12</text>
<text x="125" y="112.5">C22</text>
<text x="142.7" y="110.6">R16</text>
<text x="75" y="119">U3</text>
<text x="125" y="116.2">68pF</text>
<text x="43.4" y="121.8">C20</text>
<text x="43.4" y="123.6">10uF</text>
<text x="52.7" y="121.8">C16</text>
<text x="52.7" y="125.5">0.1uF</text>
<text x="79.6" y="125.5">SP7656EN2-L/TR</text>
<text x="116.7" y="125.5">L1</text>
<text x="125.9" y="120.8">R15</text>
<text x="126.9" y="125.5">6.5uH 3A</text>
<text x="179" y="120.1">U4</text>
<text x="207.6" y="124.6">C25</text>
<text x="219.6" y="125.5">C27</text>
<text x="228.9" y="124.6">C28</text>
<text x="155.6" y="130.1">R24</text>
<text x="175.3" y="130.9">FDC642P</text>
<text x="207.6" y="126.4">100uF/10V</text>
<text x="219.6" y="127.3">22uF</text>
<text x="228.9" y="128.2">0.1uF</text>
<text x="116.9" y="133.8">D5</text>
<text x="116.9" y="136">SS32</text>
<text x="94.4" y="141.2">R13</text>
<text x="192.7" y="142.2">R22</text>
<text x="87.9" y="148.6">C17</text>
<text x="87.9" y="152.4">0.1uF</text>
<text x="196.4" y="155.1">Q3</text>
<text x="157.5" y="157">R18</text>
<text x="196.4" y="157">2N7002</text>
<text x="174.2" y="165.3">R21</text>
</g>
<text font-size="1.7" fill="#f00" x="46.6" y="28.8">POWER_OUT</text>
<g font-size="1.7" fill="#004080">
<text x="30.9" y="30.2">CENTER</text>
<text x="31.2" y="33.9">SLEEVE</text>
<text x="32" y="37.6">SHUNT</text>
<text x="83.1" y="123.4" transform="rotate(-90 83.1 123.4)">PVIN1</text>
<text x="86.9" y="122" transform="rotate(-90 86.9 122)">VDR</text>
<text x="90.6" y="122.2" transform="rotate(-90 90.6 122.2)">GND</text>
<text x="94.3" y="120.6" transform="rotate(-90 94.3 120.6)">FB</text>
<text x="174.2" y="125.7">D3</text>
<text x="174.2" y="123.8">D4</text>
<text x="181.2" y="123.8">D1</text>
<text x="181.2" y="125.7">D2</text>
<text x="91.4" y="127.5">LX2</text>
<text x="174.2" y="127.5">S</text>
<text x="182.1" y="127.5">G</text>
<text x="83.1" y="133.2" transform="rotate(-90 83.1 133.2)">PVIN2</text>
<text x="86.9" y="133.2" transform="rotate(-90 86.9 133.2)">SVIN</text>
<text x="90.6" y="133.2" transform="rotate(-90 90.6 133.2)">LX1</text>
<text x="94.3" y="133.2" transform="rotate(-90 94.3 133.2)">ISET</text>
</g>
<g font-size="1.7" fill="#00f">
<text x="223.9" y="30.9">+</text>
<text x="233.1" y="30.9">+</text>
<text x="242.4" y="30.9">+</text>
<text x="252.6" y="30.9">+</text>
<text x="234.1" y="52.3">+</text>
<text x="243.3" y="52.3">+</text>
<text x="253.5" y="52.3">+</text>
<text x="262.8" y="52.3">+</text>
<text x="272.1" y="52.3">+</text>
<text x="229.4" y="72.7">+</text>
<text x="238.7" y="72.7">+</text>
<text x="247.9" y="72.7">+</text>
<text x="217.4" y="125.5">+</text>
</g>
<g font-size="1.7" fill="#f0f">
<text x="80.5" y="51.3">C0603</text>
<text x="76.8" y="103.2">C0603</text>
<text x="124.1" y="118">C0603</text>
<text x="51.8" y="127.3">C0603</text>
<text x="121.3" y="130.1">SLF7032</text>
<text x="227.9" y="130.1">C0603</text>
<text x="113.9" y="139.4">do-214ab</text>
<text x="87" y="154.2">C0603</text>
</g>
<g font-size="1.3">
<text x="36" y="7.6">5</text>
<text x="91.7" y="7.6">4</text>
<text x="147.3" y="7.6">3</text>
<text x="202.9" y="7.6">2</text>
<text x="258.5" y="7.6">1</text>
<text x="6.8" y="31.3">D</text>
<text x="286.8" y="31.3">D</text>
<text x="6.8" y="75.3">C</text>
<text x="286.8" y="75.3">C</text>
<text x="6.8" y="119.4">B</text>
<text x="286.8" y="119.4">B</text>
<text x="6.8" y="163.4">A</text>
<text x="286.8" y="163.4">A</text>
<text x="36" y="185.6">5</text>
<text x="91.7" y="185.6">4</text>
<text x="147.3" y="185.6">3</text>
<text x="202.9" y="185.6">2</text>
<text x="258.5" y="185.6">1</text>
</g>
<g font-size="1.3" fill="#f0f">
<text x="24" y="41.8">Power</text>
<text x="192.7" y="39.9">C1206</text>
<text x="43.4" y="125.2">C0805</text>
<text x="207.6" y="127.9">C1206</text>
</g>
</svg>
